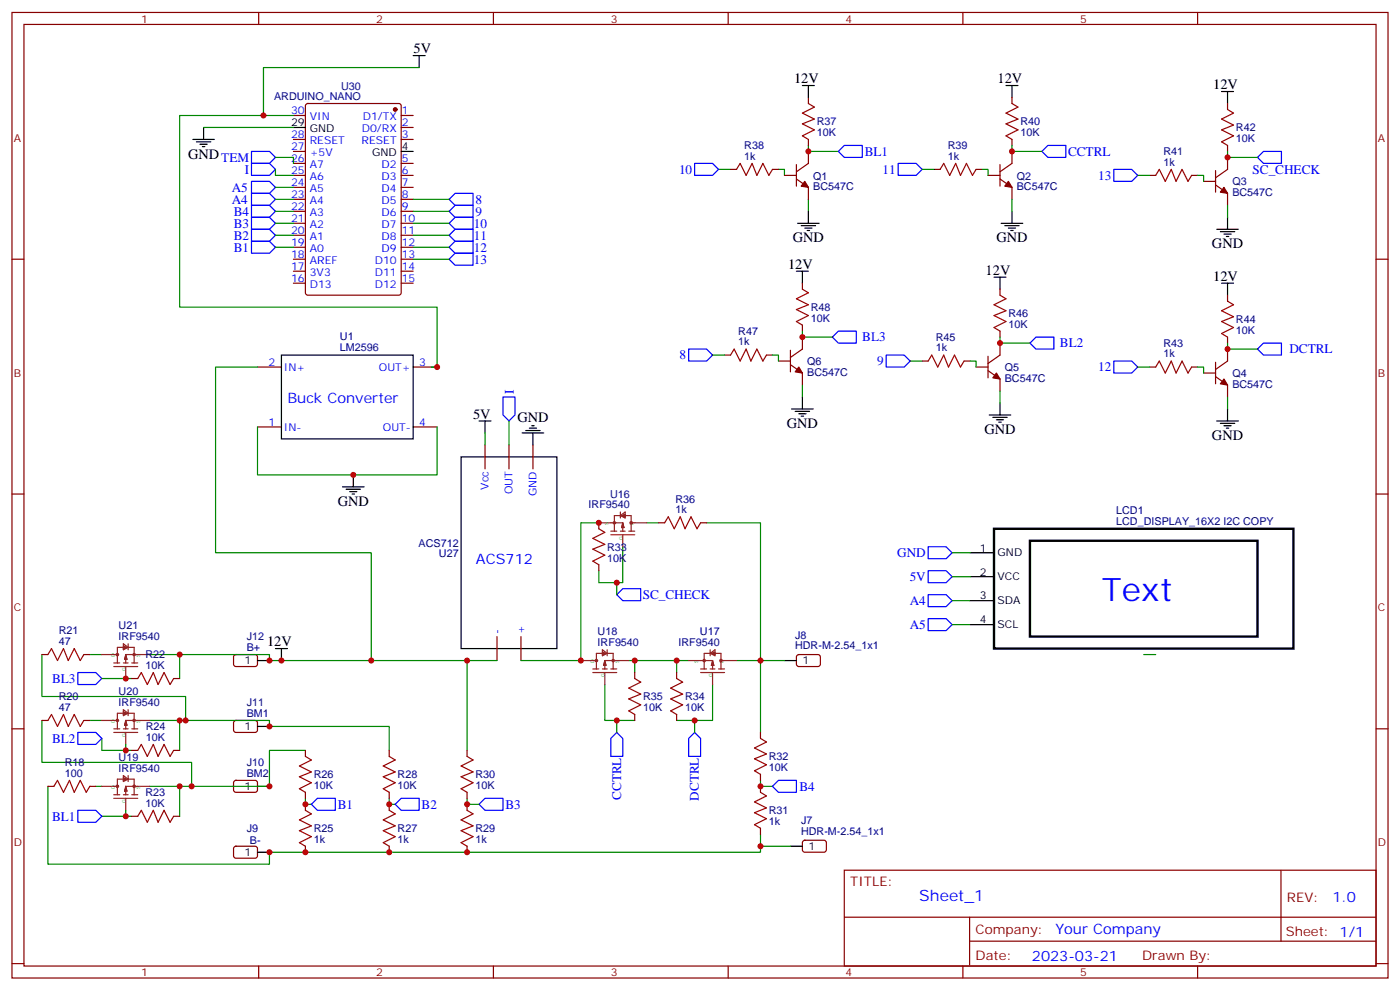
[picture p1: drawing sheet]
<svg xmlns="http://www.w3.org/2000/svg" width="412mm" height="292mm" viewBox="0 0 412 292" stroke-linecap="round" stroke-linejoin="round" font-family="sans-serif">
<g fill="none" stroke="#870000" stroke-width=".35">
<path d="M3.5 3.7h405.4v284.3h-405.4zM7.1 7.2h398.2v277.3h-398.2zM76.2 3.7v3.5M145.3 3.7v3.5M214.5 3.7v3.5M283.6 3.7v3.5M352.8 3.7v3.5M86.4 34h3.6M90.2 30.7l.5-.2h26.8l.6 .4 .1 55.3-.5 .7h-27l-.7-.4v-55.3zM118.2 34h3.5M118.2 37.5h3.5M238.1 28.7v1.8"/>
<path d="M298.1 28.7v1.8M361.6 30.5v1.7M86.4 51.6h3.6M86.4 41.1h3.6M86.4 48.1h3.6M86.4 55.2h3.6M86.4 58.7h3.6M86.4 44.6h3.6M118.2 51.6h3.5M118.2 41.1h3.5M118.2 48.1h3.5M118.2 55.2h3.5"/>
<path d="M118.2 58.7h3.5M215.2 49.9h1.8M227.5 49.9h1.8M231.1 51.6h3.5M234.6 52.7l3.5 2.5v3.5M234.6 48.5v6.3M238.1 41.1v1.7M238.1 44.6v3.5l-3.5 2.5M275.2 49.9h1.7M287.5 49.9h1.8M291 51.6h3.6M294.6 48.5v6.3"/>
<path d="M294.6 52.7l3.5 2.5v3.5M298.1 41.1v1.7M298.1 44.6v3.5l-3.5 2.5M338.7 51.6h1.7M351 51.6h1.8M354.5 53.4h3.6M358.1 54.5l3.5 2.4v3.6M358.1 50.2v6.4M361.6 42.8v1.8M361.6 46.4v3.5l-3.5 2.5M3.5 76.3h3.6M86.4 76.3h3.6"/>
<path d="M86.4 62.2h3.6M86.4 65.8h3.6M86.4 69.3h3.6M86.4 72.8h3.6M86.4 79.9h3.6M118.2 76.3h3.5M118.2 62.2h3.5M118.2 65.8h3.5M118.2 69.3h3.5M118.2 72.8h3.5M118.2 79.9h3.5M405.3 76.3h3.6"/>
<path d="M86.4 83.4h3.6M118.2 83.4h3.5M236.4 83.4v1.8M236.4 95.7v1.8M236.4 99.3v3.5l-3.6 2.5M294.6 85.2v1.7M294.6 97.5v1.8M361.6 86.9v1.8M361.6 99.3v1.7M75.8 108.1h7.1M121.7 108.1h7.1M213.4 104.6h1.8"/>
<path d="M225.8 104.6h1.7M229.3 106.3h3.5M232.8 107.4l3.6 2.5v3.5M232.8 103.2v6.3M271.6 106.3h1.8M284 106.3h1.8M287.5 108.1h3.5M291 109.1l3.6 2.5v3.5M291 104.9v6.4M294.6 101v3.6l-3.6 2.4M338.7 108.1h1.7M351 108.1h1.8"/>
<path d="M354.5 109.9h3.6M358.1 110.9l3.5 2.5v3.5M358.1 106.7v6.3M361.6 102.8v3.5l-3.5 2.5M75.8 125.7h7.1M121.7 125.7h7.1M142.9 131v7.1M149.9 131v7.1M157 131v7.1M3.5 145.5h3.6M176.4 154v1.7M194 154h1.8"/>
<path d="M206.4 154h1.7M405.3 145.5h3.6M176.4 166.3v1.8M12.3 192.8h1.8M24.7 192.8h1.8M38.8 199.8h1.8M51.2 199.8h1.7M69 193l.5-.2h5.9l.4 .7v2.4l-.7 .4-5.9-.1-.4-.6v-2.1zM146.4 187.5v7M153.5 187.5v7M187 198v1.8M199.3 198v1.8"/>
<path d="M234.8 193l.5-.2h5.9l.5 .7-.1 2.4-.7 .4-5.9-.1-.4-.6v-2.1zM3.5 214.6h3.6M12.3 212.2h1.8M24.7 212.2h1.8M69 212.4l.5-.2h5.9l.4 .7v2.4l-.7 .4-5.9-.1-.4-.6v-2.1zM187 210.4v1.8M199.3 210.4v1.8M224 215.7v1.8M405.3 214.6h3.6M14.1 231.6h1.8M26.5 231.6h1.7M38.8 221h1.8"/>
<path d="M51.2 221h1.7M69 230l.5-.2 5.9 .1 .4 .6v2.4l-.7 .4h-5.9l-.4-.7v-2.1zM90 221v1.7M90 233.3v1.8M90 236.9v1.7M114.7 221v1.7M114.7 233.3v1.8M114.7 236.9v1.7M137.6 221v1.7M137.6 233.3v1.8M137.6 236.9v1.7M224 228v1.8"/>
<path d="M224 231.6v1.7M38.8 240.4h1.8M51.2 240.4h1.7M69 249.4l.5-.2 5.9 .1 .4 .6v2.4l-.7 .4h-5.9l-.4-.7v-2.1zM90 249.2v1.8M114.7 249.2v1.8M137.6 249.2v1.8M224 243.9v1.8M236.6 247.6l.5-.2 5.9 .1 .4 .6v2.4l-.7 .5-5.9-.1-.4-.6v-2.2zM248.7 256.3h156.6v28.2h-156.6zM377.3 256.3v20.9M248.7 270.1h156.5"/>
<path d="M285.6 277.2h119.6M285.6 270.1v14.1M3.5 283.8h3.6M76.2 284.5v3.5M145.3 284.5v3.5M214.5 284.5v3.5M283.6 284.5v3.5M352.8 284.5v3.5M405.3 283.8h3.6"/>
</g>
<g fill="none" stroke="#00f" stroke-width=".35">
<path d="M74.1 56.9h5.3l1.7 1.8-1.7 1.8h-5.3zM74.1 53.4h5.3l1.7 1.8-1.7 1.7h-5.3zM74.1 44.6h5.3l1.7 1.8-1.7 1.7h-5.3zM74.1 48.1h5.3l1.7 1.8-1.7 1.7h-5.3zM132.3 58.7l1.8-1.8h5.2v3.6h-5.2zM204.6 48.1h5.3l1.8 1.8-1.8 1.7h-5.3zM248.7 42.8h5.3v3.6h-5.3l-1.8-1.8zM264.6 48.1h5.3l1.7 1.8-1.7 1.7h-5.3zM308.7 42.8h5.3v3.6h-5.3l-1.8-1.8zM328.1 49.9h5.3l1.7 1.7-1.7 1.8h-5.3zM370.4 46.4l1.8-1.8h5.3v3.5h-5.3zM74.1 71h5.3l1.7 1.8-1.7 1.8h-5.3z"/>
<path d="M74.1 67.5h5.3l1.7 1.8-1.7 1.7h-5.3zM74.1 64h5.3l1.7 1.8-1.7 1.7h-5.3zM74.1 60.5h5.3l1.7 1.7-1.7 1.8h-5.3zM132.3 65.8l1.8-1.8h5.2v3.5h-5.2zM132.3 69.3l1.8-1.8h5.2v3.5h-5.2zM132.3 72.8l1.8-1.8h5.2v3.6h-5.2zM132.3 76.3l1.8-1.7h5.2v3.5h-5.2zM132.3 62.2l1.8-1.7h5.2v3.5h-5.2zM246.9 97.5h5.3v3.5h-5.3l-1.7-1.7zM148.2 116.9h3.5v5.3l-1.8 1.8-1.7-1.8zM202.8 102.8h5.3l1.8 1.8-1.8 1.7h-5.3zM261.1 104.6h5.2l1.8 1.7-1.8 1.8h-5.2z"/>
<path d="M303.4 101l1.8-1.7h5.2v3.5h-5.2zM328.1 106.3h5.3l1.7 1.8-1.7 1.8h-5.3zM370.4 102.8l1.8-1.8h5.3v3.6h-5.3zM181.7 175.1l1.7-1.7h5.3v3.5h-5.3zM273.4 175.1h5.3l1.8 1.8-1.8 1.7h-5.3zM273.4 168.1h5.3l1.8 1.7-1.8 1.8h-5.3zM273.4 161h5.3l1.8 1.8-1.8 1.7h-5.3zM22.9 198h5.3l1.8 1.8-1.8 1.8h-5.3zM273.4 182.2h5.3l1.8 1.7-1.8 1.8h-5.3zM22.9 215.7h5.3l1.8 1.8-1.8 1.7h-5.3zM181.7 215.7l1.7 1.8v5.2h-3.5v-5.2zM204.6 215.7l1.8 1.8v5.2h-3.6v-5.2z"/>
<path d="M22.9 238.6h5.3l1.8 1.8-1.8 1.7h-5.3zM93.5 235.1h5.3v3.5h-5.3l-1.8-1.7zM118.2 235.1h5.3v3.5h-5.3l-1.8-1.7zM141.1 236.9l1.8-1.8h5.3v3.5h-5.3zM227.5 231.6l1.8-1.8h5.3v3.5h-5.3z"/>
</g>
<g fill="none" stroke="#000" stroke-width=".35">
<path d="M121.7 16.4h3.5M123.5 16.4v3.5M60 37.5v3.6M86.4 37.5h3.6M236.4 25.2h3.5M238.1 25.2v3.5M296.3 25.2h3.6M298.1 25.2v3.5M359.8 27h3.6M361.6 27v3.5M56.8 41.1h6.3M57.9 41.8h4.2"/>
<path d="M58.9 42.5h2.1M59.6 43.2h.7M118.2 44.6h3.5M234.6 79.9h3.5M234.9 65.8h6.4M236 66.5h4.2M236.4 79.9v3.5M237.1 67.2h2.1M237.8 67.9h.7M238.1 62.2v3.6M294.9 65.8h6.4M296 66.5h4.2"/>
<path d="M297 67.2h2.2M297.7 67.9h.7M298.1 62.2v3.6M358.4 67.5h6.4M359.5 68.2h4.2M360.5 68.9h2.2M361.2 69.6h.7M361.6 64v3.5M292.8 81.6h3.5M294.6 81.6v3.6M359.8 83.4h3.6M361.6 83.4v3.5"/>
<path d="M82.9 104.6h38.8v24.7h-38.8zM236.4 116.9v3.5M294.6 118.7v3.5M104.1 139.8v3.6M135.8 134.5h28.2v56.5h-28.2zM141.1 124h3.5M142.9 124v3.5M153.8 127.5h6.4M154.9 126.8h4.2M155.9 126.1h2.1M156.6 125.4h.7M157 127.5v3.5"/>
<path d="M233.2 120.4h6.3M234.2 121.1h4.3M235.3 121.8h2.1M236 122.6h.7M291.4 122.2h6.3M292.5 122.9h4.2M293.5 123.6h2.1M294.2 124.3h.7M358.4 124h6.4M359.5 124.7h4.2M360.5 125.4h2.2M361.2 126.1h.7"/>
<path d="M361.6 120.4v3.6M100.9 143.4h6.3M102 144.1h4.2M103 144.8h2.1M103.7 145.5h.7M285.8 162.8h7M285.8 169.8h7M285.8 176.9h7M75.8 194.5h3.6M81.1 191h3.6M82.9 191v3.5M231.1 194.5h3.5"/>
<path d="M285.8 183.9h7M75.8 213.9h3.6M75.8 231.6h3.6M75.8 251h3.6M232.8 249.2h3.6"/>
</g>
<g fill="#870000" stroke="#870000" stroke-width=".35">
<path d="M235.3 108.1l1.1 1.8-2.2-.4z"/>
<path d="M293.5 109.9l1.1 1.7-2.1-.3z"/>
<path d="M360.5 111.6l1.1 1.8-2.1-.4z"/>
<path d="M360.5 55.2l1.1 1.7-2.1-.3z"/>
<path d="M297 53.4l1.1 1.8-2.1-.4z"/>
<path d="M237.1 53.4l1 1.8-2.1-.4z"/>
<circle cx="116.4" cy="32.2" r=".53"/>
</g>
<g fill="none" stroke="#008700" stroke-width=".35">
<path d="M123.5 19.9h-45.9v14.1M60 37.5h26.4M86.4 34h-33.5v56.5h75.9v17.6h-1.8M81.1 46.4h5.3v1.7M81.1 49.9v1.7h5.3M81.1 58.7h5.3M81.1 55.2h5.3M121.7 58.7h10.6M211.7 49.9h3.5M229.3 49.9h1.8v1.7M238.1 42.8v1.8h8.8M238.1 58.7v3.5"/>
<path d="M271.6 49.9h3.6M289.3 49.9h1.7v1.7M298.1 42.8v1.8h8.8M298.1 58.7v3.5M335.1 51.6h3.6M352.8 51.6h1.7v1.8M361.6 44.6v1.8h8.8M81.1 72.8h5.3M81.1 69.3h5.3M81.1 65.8h5.3M81.1 62.2h5.3M121.7 72.8h10.6"/>
<path d="M121.7 69.3h10.6M121.7 65.8h10.6M121.7 62.2h10.6M121.7 76.3h10.6M361.6 60.5v3.5M236.4 97.5v1.8h8.8M294.6 99.3v1.7h8.8M75.8 108.1h-12.3v54.7h45.9v31.7M209.9 104.6h3.5M227.5 104.6h1.8v1.7M236.4 113.4v3.5M268.1 106.3h3.5"/>
<path d="M285.8 106.3h1.7v1.8M294.6 115.1v3.6M335.1 108.1h3.6M352.8 108.1h1.7v1.8M361.6 101v1.8h8.8M361.6 116.9v3.5M75.8 125.7v14.1h53v-14.1M142.9 127.5v3.5M149.9 124v7M176.4 154h-5.3v40.5h-17.6M190.5 154h3.5M208.1 154h15.9v40.5h7.1"/>
<path d="M181.7 171.6v3.5M183.4 161v10.6h-7v-3.5M280.5 176.9h5.3M280.5 169.8h5.3M280.5 162.8h5.3M12.3 192.8v12.3h42.4v7.1M26.5 192.8h3.5M30 199.8h8.8M44.1 192.8h35.3v1.7h58.2v26.5M52.9 192.8v7M137.6 194.5h8.8M185.2 194.5h17.6"/>
<path d="M187 194.5v3.5M199.3 194.5v3.5M217 194.5h7v21.2M280.5 183.9h5.3M336.9 192.8h3.5M12.3 212.2v12.3h44.1v7.1M26.5 212.2h3.5M30 217.5v3.5h8.8M37 219.2v1.8M44.1 212.2h35.3v1.7h35.3v7.1M52.9 212.2v8.8M178.2 201.6v10.6h8.8"/>
<path d="M181.7 212.2v3.5M204.6 212.2v3.5M209.9 201.6v10.6h-10.6M14.1 231.6v22.9h65.3v-3.5h144.6v-5.3M28.2 231.6h1.8M37 238.6v1.8M52.9 231.6v8.8M90 235.1v1.8h1.7M90 221h-10.6v10.6h-35.3M114.7 235.1v1.8h1.7M137.6 235.1v1.8h3.5M224 229.8v1.8h3.5"/>
<path d="M30 240.4h8.8M224 249.2h8.8"/>
</g>
<g fill="none" stroke="#a10000" stroke-width=".35">
<path d="M238.1 30.5l1.8 1-3.5 1.8 3.5 1.8-3.5 1.4 3.5 1.7-3.5 1.8 1.7 1.1M298.1 30.5l1.8 1-3.6 1.8 3.6 1.8-3.6 1.4 3.6 1.7-3.6 1.8 1.8 1.1M361.6 32.2l1.8 1.1-3.6 1.8 3.6 1.7-3.6 1.4 3.6 1.8-3.6 1.8 1.8 1M217 49.9l1-1.8 1.8 3.5 1.7-3.5 1.5 3.5 1.7-3.5 1.8 3.5 1-1.7M276.9 49.9l1.1-1.8 1.8 3.5 1.7-3.5 1.4 3.5 1.8-3.5 1.8 3.5 1-1.7M340.4 51.6l1.1-1.7 1.8 3.5 1.7-3.5 1.4 3.5 1.8-3.5 1.8 3.5 1-1.8M236.4 85.2l1.7 1-3.5 1.8 3.5 1.7-3.5 1.5 3.5 1.7-3.5 1.8 1.8 1M294.6 86.9l1.7 1.1-3.5 1.7 3.5 1.8-3.5 1.4 3.5 1.8-3.5 1.7 1.8 1.1M361.6 88.7l1.8 1-3.6 1.8 3.6 1.8-3.6 1.4 3.6 1.7-3.6 1.8 1.8 1.1M215.2 104.6l1.1-1.8 1.7 3.5 1.8-3.5 1.4 3.5 1.8-3.5 1.7 3.5 1.1-1.7M273.4 106.3l1.1-1.7 1.7 3.5 1.8-3.5 1.4 3.5 1.8-3.5 1.7 3.5 1.1-1.8M340.4 108.1l1.1-1.8 1.8 3.6 1.7-3.6 1.4 3.6 1.8-3.6 1.8 3.6 1-1.8"/>
<path d="M176.4 155.7l1.8 1.1-3.6 1.7 3.6 1.8-3.6 1.4 3.6 1.8-3.6 1.7 1.8 1.1M195.8 154l1-1.8 1.8 3.5 1.8-3.5 1.4 3.5 1.8-3.5 1.7 3.5 1.1-1.7M14.1 192.8l1.1-1.8 1.7 3.5 1.8-3.5 1.4 3.5 1.8-3.5 1.7 3.5 1.1-1.7M40.6 199.8l1-1.8 1.8 3.6 1.8-3.6 1.4 3.6 1.7-3.6 1.8 3.6 1.1-1.8M187 199.8l1.7 1.1-3.5 1.7 3.5 1.8-3.5 1.4 3.5 1.8-3.5 1.7 1.8 1.1M199.3 199.8l1.8 1.1-3.5 1.7 3.5 1.8-3.5 1.4 3.5 1.8-3.5 1.7 1.7 1.1M14.1 212.2l1.1-1.8 1.7 3.5 1.8-3.5 1.4 3.5 1.8-3.5 1.7 3.5 1.1-1.7M224 217.5l1.8 1-3.6 1.8 3.6 1.7-3.6 1.4 3.6 1.8-3.6 1.8 1.8 1M15.9 231.6l1-1.8 1.8 3.5 1.8-3.5 1.4 3.5 1.7-3.5 1.8 3.5 1.1-1.7M40.6 221l1-1.8 1.8 3.5 1.8-3.5 1.4 3.5 1.7-3.5 1.8 3.5 1.1-1.7M90 222.7l1.7 1.1-3.5 1.8 3.5 1.7-3.5 1.4 3.5 1.8-3.5 1.8 1.8 1M90 238.6l1.7 1.1-3.5 1.7 3.5 1.8-3.5 1.4 3.5 1.8-3.5 1.7 1.8 1.1"/>
<path d="M114.7 222.7l1.7 1.1-3.5 1.8 3.5 1.7-3.5 1.4 3.5 1.8-3.5 1.8 1.8 1M114.7 238.6l1.7 1.1-3.5 1.7 3.5 1.8-3.5 1.4 3.5 1.8-3.5 1.7 1.8 1.1M137.6 222.7l1.7 1.1-3.5 1.8 3.5 1.7-3.5 1.4 3.5 1.8-3.5 1.8 1.8 1M137.6 238.6l1.7 1.1-3.5 1.7 3.5 1.8-3.5 1.4 3.5 1.8-3.5 1.7 1.8 1.1M224 233.3l1.8 1.1-3.6 1.7 3.6 1.8-3.6 1.4 3.6 1.8-3.6 1.8 1.8 1M40.6 240.4l1-1.8 1.8 3.5 1.8-3.5 1.4 3.5 1.7-3.5 1.8 3.5 1.1-1.7"/>
</g>
<g fill="none" stroke="#8c2424" stroke-width=".35">
<path d="M176.4 154h7M179.9 157.5h7.1M179.9 156.4h1.8M181 156.4v-4.6h4.9v4.6M182.7 156.4h1.4M182.7 150.8v1.7M182.7 151.8l1.4-1v1.7zM183.1 155.4l.3-1.1 .4 1.1M183.1 155.4h.7M183.4 154v2.4M183.4 157.5v3.5M183.4 151.8l.4 .4"/>
<path d="M183.4 151.8l.7 .4M183.4 154.7l.4 .7M183.4 154l-.3 1.4M183.4 154l.4 1.4M183.8 151.5l-.4 .3M184.1 151.5l-.7 .3M185.2 156.4h1.8M185.9 154h4.6M30 192.8h4.6M33.5 196.3h7.1M33.5 195.2h1.8M34.6 195.2v-4.6h4.9v4.6"/>
<path d="M36.3 190.3l.7 .3M36.3 195.2h1.4M36.3 189.6l1.4 1-1.4 .7zM36.7 190.3l.3 .3M36.7 194.2l.3-1.1 .4 1.1M36.7 194.2h.7M37 192.8h7.1M37 192.8v2.4M37 196.3v3.5M37 190.6l-.3 .4M37 190.6l-.7 .4M37 193.5l-.3 .7"/>
<path d="M37 192.8l.4 1.4M37 192.8l-.3 1.4M37.7 189.6v1.7M38.8 195.2h1.8M171.1 194.5h4.6M174.6 198h7.1M174.6 197h1.8M175.7 197v-4.6h4.9v4.6M177.4 192.1l.8 .3M177.4 197h1.5M177.4 191.3l1.5 1.1-1.5 .7zM177.8 192.1l.4 .3"/>
<path d="M177.8 195.9l.4-1 .3 1M177.8 195.9h.7M178.2 194.5h7M178.2 194.5v2.5M178.2 198v3.6M178.2 192.4l-.4 .4M178.2 192.4l-.8 .4M178.2 195.2l-.4 .7M178.2 194.5l.3 1.4M178.2 194.5l-.4 1.4M178.9 191.3v1.8M179.9 197h1.8"/>
<path d="M202.8 194.5h7.1M206.4 198h7M206.4 197h1.7M207.4 197v-4.6h5v4.6M209.2 197h1.4M209.2 191.3v1.8M209.2 192.4l1.4-1.1v1.8zM209.5 195.9h.8M209.5 195.9l.4-1 .4 1M209.9 194.5v2.5M209.9 198v3.6M209.9 192.4l.4 .4"/>
<path d="M209.9 192.4l.7 .4M209.9 195.2l.4 .7M209.9 194.5l-.4 1.4M209.9 194.5l.4 1.4M210.3 192.1l-.4 .3M210.6 192.1l-.7 .3M211.7 197h1.7M212.4 194.5h4.6M30 212.2h4.6M33.5 215.7h7.1M33.5 214.6h1.8M34.6 214.6v-4.6h4.9v4.6"/>
<path d="M36.3 209l1.4 1-1.4 .7zM36.3 209.7l.7 .3M36.3 214.6h1.4M36.7 209.7l.3 .3M36.7 213.6l.3-1.1 .4 1.1M36.7 213.6h.7M37 212.2v2.4M37 215.7v3.5M37 212.2h7.1M37 210l-.3 .4M37 210l-.7 .4M37 212.9l-.3 .7"/>
<path d="M37 212.2l.4 1.4M37 212.2l-.3 1.4M37.7 209v1.7M38.8 214.6h1.8M30 231.6h4.6M33.5 235.1h7.1M33.5 234h1.8M34.6 234v-4.6h4.9v4.6M36.3 228.4l1.4 1-1.4 .8zM36.3 229.1l.7 .3M36.3 234h1.4M36.7 229.1l.3 .3"/>
<path d="M36.7 233l.3-1.1 .4 1.1M36.7 233h.7M37 231.6v2.4M37 235.1v3.5M37 231.6h7.1M37 229.4l-.3 .4M37 229.4l-.7 .4M37 232.3l-.3 .7M37 231.6l.4 1.4M37 231.6l-.3 1.4M37.7 228.4v1.8M38.8 234h1.8"/>
<circle cx="181" cy="154" r=".35"/>
<circle cx="185.9" cy="154" r=".35"/>
<circle cx="34.6" cy="192.8" r=".35"/>
<circle cx="39.5" cy="192.8" r=".35"/>
<circle cx="175.7" cy="194.5" r=".35"/>
<circle cx="180.6" cy="194.5" r=".35"/>
<circle cx="207.4" cy="194.5" r=".35"/>
<circle cx="212.4" cy="194.5" r=".35"/>
<circle cx="34.6" cy="212.2" r=".35"/>
<circle cx="39.5" cy="212.2" r=".35"/>
<circle cx="34.6" cy="231.6" r=".35"/>
<circle cx="39.5" cy="231.6" r=".35"/>
</g>
<path d="M292.8 155.7h88.2v35.3h-88.2zM303.4 159.2h67v28.3h-67z" fill="none" stroke="#000" stroke-width=".71"/>
<g fill="#c00">
<circle cx="236.4" cy="99.3" r=".88"/>
<circle cx="294.6" cy="101" r=".88"/>
<circle cx="361.6" cy="102.8" r=".88"/>
<circle cx="361.6" cy="46.4" r=".88"/>
<circle cx="298.1" cy="44.6" r=".88"/>
<circle cx="238.1" cy="44.6" r=".88"/>
<circle cx="79.4" cy="231.6" r=".88"/>
<circle cx="79.4" cy="213.9" r=".88"/>
<circle cx="79.4" cy="194.5" r=".88"/>
<circle cx="79.4" cy="251" r=".88"/>
<circle cx="56.4" cy="231.6" r=".88"/>
<circle cx="54.7" cy="212.2" r=".88"/>
<circle cx="52.9" cy="231.6" r=".88"/>
<circle cx="52.9" cy="212.2" r=".88"/>
<circle cx="82.9" cy="194.5" r=".88"/>
<circle cx="137.6" cy="194.5" r=".88"/>
<circle cx="187" cy="194.5" r=".88"/>
<circle cx="199.3" cy="194.5" r=".88"/>
<circle cx="181.7" cy="212.2" r=".88"/>
<circle cx="204.6" cy="212.2" r=".88"/>
<circle cx="224" cy="194.5" r=".88"/>
<circle cx="181.7" cy="171.6" r=".88"/>
<circle cx="224" cy="249.2" r=".88"/>
<circle cx="52.9" cy="192.8" r=".88"/>
<circle cx="37" cy="199.8" r=".88"/>
<circle cx="37" cy="221" r=".88"/>
<circle cx="37" cy="240.4" r=".88"/>
<circle cx="171.1" cy="194.5" r=".88"/>
<circle cx="176.4" cy="154" r=".88"/>
<circle cx="224" cy="231.6" r=".88"/>
<circle cx="137.6" cy="236.9" r=".88"/>
<circle cx="137.6" cy="251" r=".88"/>
<circle cx="114.7" cy="236.9" r=".88"/>
<circle cx="114.7" cy="251" r=".88"/>
<circle cx="90" cy="236.9" r=".88"/>
<circle cx="90" cy="251" r=".88"/>
<circle cx="109.4" cy="194.5" r=".88"/>
<circle cx="128.8" cy="108.1" r=".88"/>
<circle cx="104.1" cy="139.8" r=".88"/>
<circle cx="77.6" cy="34" r=".88"/>
</g>
<text font-size="9.5" fill="#00f" x="324.6" y="176.9">Text</text>
<text font-size="4.6" fill="#00f" x="270.8" y="265.3">Sheet_1</text>
<g font-size="4.2">
<text x="121.8" y="15.7">5V</text>
<text x="233.9" y="24.5">12V</text>
<text x="293.9" y="24.5">12V</text>
<text x="357.4" y="26.2">12V</text>
<text x="55.4" y="46.7">GNDTEM</text>
<text x="233.5" y="71.4">GND</text>
<text x="293.5" y="71.4">GND</text>
<text x="357" y="73.2">GND</text>
<text x="232.1" y="79.2">12V</text>
<text x="290.3" y="80.9">12V</text>
<text x="357.4" y="82.7">12V</text>
<text x="139.3" y="123.3">5V</text>
<text x="152.4" y="124.4">GND</text>
<text x="231.8" y="126.1">GND</text>
<text x="290" y="127.8">GND</text>
<text x="357" y="129.6">GND</text>
<text x="99.5" y="149">GND</text>
<text x="78.7" y="190.3">12V</text>
</g>
<g font-size="4.2" fill="#00f">
<text x="84.7" y="118.7">Buck Converter</text>
<text x="140.2" y="165.9">ACS712</text>
<text x="392.5" y="265.5">1.0</text>
<text x="310.9" y="275.1">Your Company</text>
<text x="304" y="282.9">2023-03-21</text>
</g>
<g font-size="3.9" fill="#00f">
<text x="254.7" y="45.8">BL1</text>
<text x="314.6" y="45.9">CCTRL</text>
<text x="72.1" y="51.1">I</text>
<text x="200" y="51.2">10</text>
<text x="260" y="51.2">11</text>
<text x="323.5" y="52.9">13</text>
<text x="369" y="51.2">SC_CHECK</text>
<text x="68.3" y="60">A4</text>
<text x="68.3" y="56.4">A5</text>
<text x="140.1" y="60">8</text>
<text x="68.9" y="63.5">B4</text>
<text x="140.1" y="63.5">9</text>
<text x="68.9" y="70.5">B2</text>
<text x="68.9" y="67">B3</text>
<text x="139.6" y="67.2">10</text>
<text x="139.6" y="70.7">11</text>
<text x="68.9" y="74.1">B1</text>
<text x="139.6" y="74.2">12</text>
<text x="139.6" y="77.8">13</text>
<text x="254" y="100.5">BL3</text>
<text x="200.2" y="105.8">8</text>
<text x="258.4" y="107.6">9</text>
<text x="312.2" y="102.3">BL2</text>
<text x="379.8" y="104.1">DCTRL</text>
<text x="323.5" y="109.4">12</text>
<text x="151.3" y="116.1" transform="rotate(-90 151.3 116.1)">I</text>
<text x="264.3" y="164">GND</text>
<text x="268" y="171.1">5V</text>
<text x="189.3" y="176.4">SC_CHECK</text>
<text x="268" y="178.2">A4</text>
<text x="268" y="185.2">A5</text>
<text x="15.4" y="201.1">BL3</text>
<text x="15.4" y="218.7">BL2</text>
<text x="235.5" y="232.8">B4</text>
<text x="99.5" y="238.1">B1</text>
<text x="124.2" y="238.1">B2</text>
<text x="148.9" y="238.1">B3</text>
<text x="183" y="235.6" transform="rotate(-90 183 235.6)">CCTRL</text>
<text x="205.9" y="235.8" transform="rotate(-90 205.9 235.8)">DCTRL</text>
<text x="15.4" y="241.6">BL1</text>
</g>
<g font-size="3.9" fill="#800">
<text x="250.5" y="260.8">TITLE:</text>
<text x="379.1" y="265.5">REV:</text>
<text x="287.4" y="275">Company:</text>
<text x="378.7" y="275.7">Sheet: 1/1</text>
<text x="287.4" y="282.7">Date:</text>
<text x="336.4" y="282.8">Drawn By:</text>
</g>
<g font-size="3.2" fill="#800">
<text x="41.6" y="6.7">1</text>
<text x="110.8" y="6.7">2</text>
<text x="179.9" y="6.7">3</text>
<text x="249.1" y="6.7">4</text>
<text x="318.2" y="6.7">5</text>
<text x="4.1" y="41.8">A</text>
<text x="405.9" y="41.8">A</text>
<text x="4.1" y="110.9">B</text>
<text x="405.9" y="110.9">B</text>
<text x="4.1" y="180.1">C</text>
<text x="405.9" y="180.1">C</text>
<text x="4.1" y="249.2">D</text>
<text x="405.9" y="249.2">D</text>
<text x="41.6" y="287.5">1</text>
<text x="110.8" y="287.5">2</text>
<text x="179.9" y="287.5">3</text>
<text x="249.1" y="287.5">4</text>
<text x="318.2" y="287.5">5</text>
</g>
<g font-size="3.2" fill="#000080">
<text x="80.7" y="29.4">ARDUINO_NANO</text>
<text x="100.5" y="26.4">U30</text>
<text x="240.6" y="40.1">10K</text>
<text x="240.6" y="36.9">R37</text>
<text x="300.6" y="40.1">10K</text>
<text x="300.6" y="36.9">R40</text>
<text x="364.1" y="41.9">10K</text>
<text x="364.1" y="38.7">R42</text>
<text x="219.2" y="47.1">1k</text>
<text x="219.2" y="43.9">R38</text>
<text x="279.2" y="47.1">1k</text>
<text x="279.2" y="43.9">R39</text>
<text x="342.7" y="45.7">R41</text>
<text x="239.5" y="52.9">Q1</text>
<text x="299.5" y="52.9">Q2</text>
<text x="342.7" y="48.8">1k</text>
<text x="239.5" y="55.9">BC547C</text>
<text x="299.5" y="55.9">BC547C</text>
<text x="363" y="57.7">BC547C</text>
<text x="363" y="54.6">Q3</text>
<text x="238.8" y="94.8">10K</text>
<text x="238.8" y="91.6">R48</text>
<text x="297" y="93.4">R46</text>
<text x="364.1" y="95.1">R44</text>
<text x="100.1" y="100.3">U1</text>
<text x="217.5" y="101.7">1k</text>
<text x="217.5" y="98.6">R47</text>
<text x="275.7" y="100.4">R45</text>
<text x="297" y="96.6">10K</text>
<text x="364.1" y="98.3">10K</text>
<text x="100.1" y="103.3">LM2596</text>
<text x="237.8" y="107.5">Q6</text>
<text x="275.7" y="103.5">1k</text>
<text x="342.7" y="105.3">1k</text>
<text x="342.7" y="102.1">R43</text>
<text x="237.8" y="110.6">BC547C</text>
<text x="296" y="112.4">BC547C</text>
<text x="296" y="109.3">Q5</text>
<text x="363" y="111.1">Q4</text>
<text x="363" y="114.1">BC547C</text>
<text x="173.4" y="149.7">IRF9540</text>
<text x="179.7" y="146.5">U16</text>
<text x="199" y="148.1">R36</text>
<text x="199" y="151.1">1k</text>
<text x="328.8" y="154.7">LCD_DISPLAY_16X2 I2C COPY</text>
<text x="328.8" y="151.4">LCD1</text>
<text x="123.3" y="160.9">ACS712</text>
<text x="129.3" y="164">U27</text>
<text x="178.9" y="165.4">10K</text>
<text x="178.9" y="162.2">R33</text>
<text x="34.9" y="185.3">U21</text>
<text x="17.3" y="189.9">47</text>
<text x="17.3" y="186.7">R21</text>
<text x="34.9" y="188.5">IRF9540</text>
<text x="72.7" y="191.7">B+</text>
<text x="72.7" y="188.5">J12</text>
<text x="176" y="190.3">IRF9540</text>
<text x="176.1" y="187.1">U18</text>
<text x="199.8" y="190.3">IRF9540</text>
<text x="206.2" y="187.1">U17</text>
<text x="234.2" y="191.1">HDR-M-2.54_1x1</text>
<text x="234.2" y="188.1">J8</text>
<text x="42.8" y="197">10K</text>
<text x="42.8" y="193.8">R22</text>
<text x="17.3" y="209.3">47</text>
<text x="17.3" y="206.2">R20</text>
<text x="34.9" y="207.9">IRF9540</text>
<text x="34.9" y="204.7">U20</text>
<text x="72.7" y="207.9">J11</text>
<text x="189.4" y="209.5">10K</text>
<text x="189.4" y="206.3">R35</text>
<text x="201.8" y="209.5">10K</text>
<text x="201.8" y="206.3">R34</text>
<text x="43" y="215">R24</text>
<text x="72.7" y="211.1">BM1</text>
<text x="43" y="218.2">10K</text>
<text x="19.1" y="225.5">R18</text>
<text x="34.9" y="227.3">IRF9540</text>
<text x="34.9" y="224.1">U19</text>
<text x="72.7" y="225.6">J10</text>
<text x="226.5" y="227.1">10K</text>
<text x="226.5" y="223.9">R32</text>
<text x="19.1" y="228.7">100</text>
<text x="72.7" y="228.7">BM2</text>
<text x="92.4" y="232.4">10K</text>
<text x="92.4" y="229.2">R26</text>
<text x="117.1" y="232.4">10K</text>
<text x="117.1" y="229.2">R28</text>
<text x="140.1" y="232.4">10K</text>
<text x="140.1" y="229.2">R30</text>
<text x="42.8" y="237.6">10K</text>
<text x="42.8" y="234.4">R23</text>
<text x="226.5" y="239.8">R31</text>
<text x="72.7" y="245">J9</text>
<text x="92.4" y="245.1">R25</text>
<text x="117.1" y="245.1">R27</text>
<text x="140.1" y="245.1">R29</text>
<text x="226.5" y="243">1k</text>
<text x="236" y="245.8">HDR-M-2.54_1x1</text>
<text x="236" y="242.8">J7</text>
<text x="73.6" y="248.6">B-</text>
<text x="92.4" y="248.3">1k</text>
<text x="117.1" y="248.3">1k</text>
<text x="140.1" y="248.3">1k</text>
</g>
<g font-size="3.2" fill="#00f">
<text x="85.7" y="33.7">30</text>
<text x="91.3" y="35.4">VIN</text>
<text x="106.8" y="35.4">D1/TX</text>
<text x="118.4" y="33.7">1</text>
<text x="85.7" y="40.7">28</text>
<text x="106.6" y="38.9">D0/RX</text>
<text x="118.4" y="37.2">2</text>
<text x="118.4" y="40.7">3</text>
<text x="85.7" y="47.8">26</text>
<text x="85.7" y="44.2">27</text>
<text x="91.3" y="46">+5V</text>
<text x="91.3" y="42.5">RESET</text>
<text x="106.5" y="42.5">RESET</text>
<text x="118.4" y="47.8">5</text>
<text x="85.7" y="51.3">25</text>
<text x="91.3" y="53.1">A6</text>
<text x="91.3" y="49.5">A7</text>
<text x="112.4" y="49.5">D2</text>
<text x="112.4" y="53.1">D3</text>
<text x="118.4" y="51.3">6</text>
<text x="85.7" y="58.3">23</text>
<text x="85.7" y="54.8">24</text>
<text x="91.3" y="56.6">A5</text>
<text x="112.4" y="56.6">D4</text>
<text x="118.4" y="54.8">7</text>
<text x="118.4" y="58.3">8</text>
<text x="85.7" y="65.4">21</text>
<text x="85.7" y="61.9">22</text>
<text x="91.3" y="63.6">A3</text>
<text x="91.3" y="60.1">A4</text>
<text x="112.4" y="60.1">D5</text>
<text x="112.4" y="63.6">D6</text>
<text x="118.4" y="61.9">9</text>
<text x="118.4" y="65.4">10</text>
<text x="85.7" y="68.9">20</text>
<text x="91.3" y="70.7">A1</text>
<text x="91.3" y="67.2">A2</text>
<text x="112.4" y="67.2">D7</text>
<text x="112.4" y="70.7">D8</text>
<text x="118.4" y="68.9">11</text>
<text x="85.7" y="76">18</text>
<text x="85.7" y="72.5">19</text>
<text x="91.3" y="77.8">AREF</text>
<text x="91.3" y="74.2">A0</text>
<text x="110.4" y="77.8">D10</text>
<text x="112.4" y="74.2">D9</text>
<text x="118.4" y="72.5">12</text>
<text x="118.4" y="76">13</text>
<text x="85.7" y="83">16</text>
<text x="85.7" y="79.5">17</text>
<text x="91.3" y="81.3">3V3</text>
<text x="110.4" y="81.3">D11</text>
<text x="118.4" y="79.5">14</text>
<text x="118.4" y="83">15</text>
<text x="91.3" y="84.8">D13</text>
<text x="110.4" y="84.8">D12</text>
<text x="79.1" y="107.7">2</text>
<text x="123.5" y="107.7">3</text>
<text x="83.6" y="109.1">IN+</text>
<text x="111.6" y="109.1">OUT+</text>
<text x="79.1" y="125.4">1</text>
<text x="123.5" y="125.4">4</text>
<text x="83.6" y="126.8">IN-</text>
<text x="112.8" y="126.8">OUT-</text>
<text x="143.9" y="144.3" transform="rotate(-90 143.9 144.3)">Vcc</text>
<text x="151" y="145.6" transform="rotate(-90 151 145.6)">OUT</text>
<text x="158" y="146.1" transform="rotate(-90 158 146.1)">GND</text>
<text x="147.5" y="186.8" transform="rotate(-90 147.5 186.8)">-</text>
<text x="154.5" y="186.8" transform="rotate(-90 154.5 186.8)">+</text>
</g>
<g font-size="3.2">
<text x="85.7" y="37.2">29</text>
<text x="91.3" y="38.9">GND</text>
<text x="109.6" y="46">GND</text>
<text x="118.4" y="44.2">4</text>
<text x="288.7" y="162.4">1</text>
<text x="293.9" y="163.8">GND</text>
<text x="288.7" y="169.5">2</text>
<text x="293.9" y="170.9">VCC</text>
<text x="288.7" y="176.5">3</text>
<text x="293.9" y="177.9">SDA</text>
<text x="288.7" y="183.6">4</text>
<text x="293.9" y="185">SCL</text>
<text x="72.1" y="195.6">1</text>
<text x="236.4" y="195.6">1</text>
<text x="72.1" y="215">1</text>
<text x="72.1" y="232.6">1</text>
<text x="238.1" y="250.3">1</text>
<text x="72.1" y="252">1</text>
</g>
<g font-size="1.4" fill="#238d23">
<text x="179.2" y="154.7" transform="rotate(-90 179.2 154.7)">S</text>
<text x="186.6" y="154.7" transform="rotate(-90 186.6 154.7)">D</text>
<text x="183.4" y="158.9" transform="rotate(-90 183.4 158.9)">G</text>
<text x="33.9" y="193.5" transform="rotate(-90 33.9 193.5)">D</text>
<text x="37" y="197.7" transform="rotate(-90 37 197.7)">G</text>
<text x="41.3" y="193.5" transform="rotate(-90 41.3 193.5)">S</text>
<text x="175" y="195.2" transform="rotate(-90 175 195.2)">D</text>
<text x="182.4" y="195.2" transform="rotate(-90 182.4 195.2)">S</text>
<text x="205.7" y="195.2" transform="rotate(-90 205.7 195.2)">S</text>
<text x="213.1" y="195.2" transform="rotate(-90 213.1 195.2)">D</text>
<text x="178.2" y="199.5" transform="rotate(-90 178.2 199.5)">G</text>
<text x="209.9" y="199.5" transform="rotate(-90 209.9 199.5)">G</text>
<text x="33.9" y="212.9" transform="rotate(-90 33.9 212.9)">D</text>
<text x="41.3" y="212.9" transform="rotate(-90 41.3 212.9)">S</text>
<text x="37" y="217.1" transform="rotate(-90 37 217.1)">G</text>
<text x="33.9" y="232.3" transform="rotate(-90 33.9 232.3)">D</text>
<text x="41.3" y="232.3" transform="rotate(-90 41.3 232.3)">S</text>
<text x="37" y="236.5" transform="rotate(-90 37 236.5)">G</text>
</g>
</svg>
